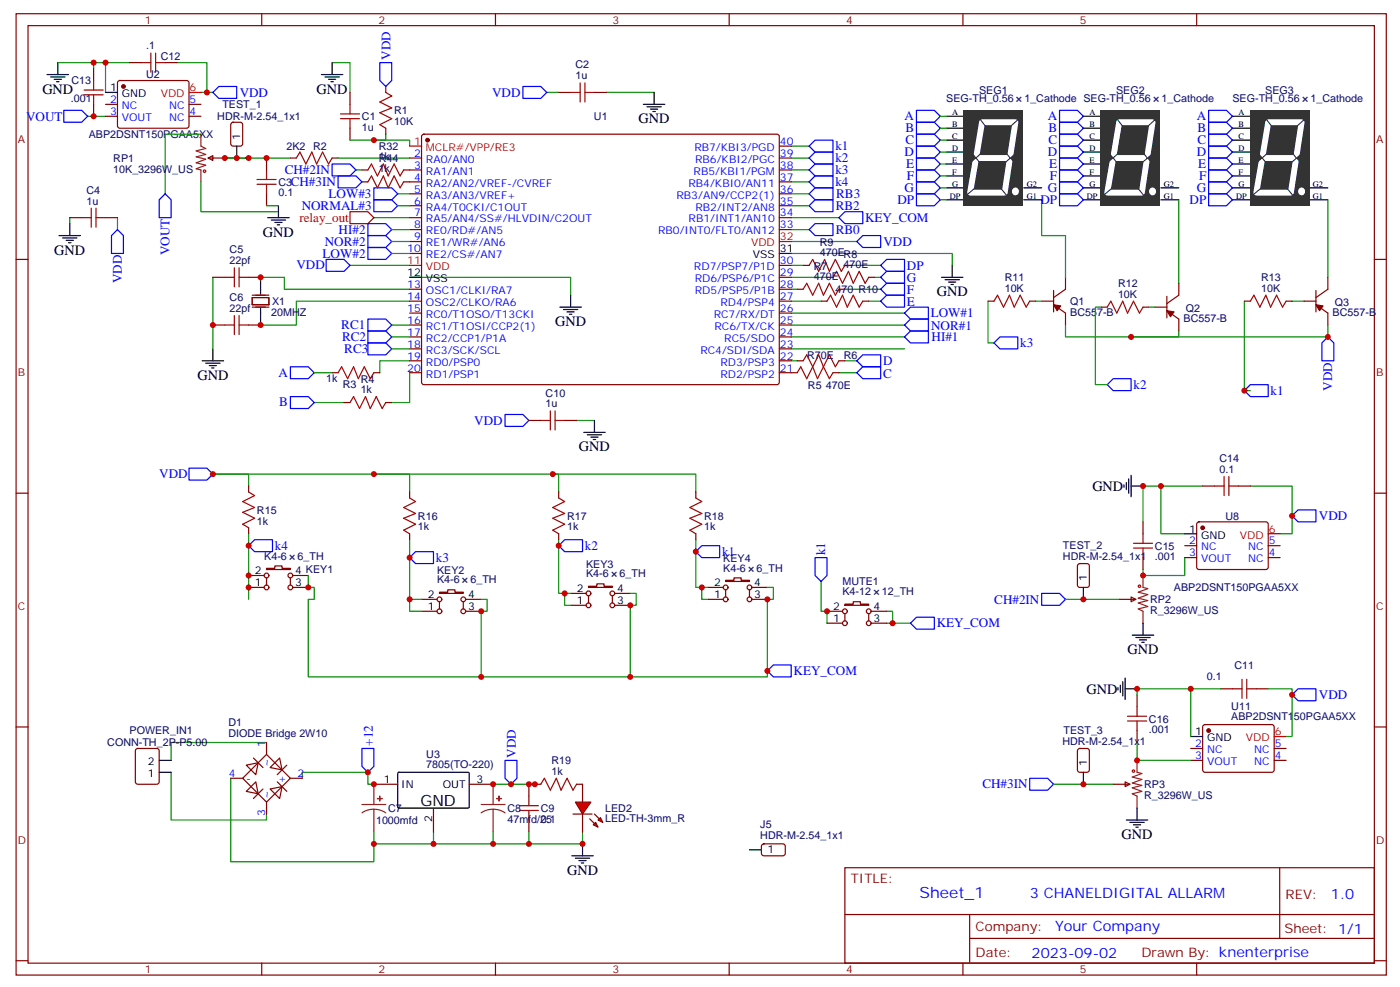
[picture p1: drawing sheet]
<svg xmlns="http://www.w3.org/2000/svg" width="414mm" height="292mm" viewBox="0 0 414 292" stroke-linecap="round" stroke-linejoin="round" font-family="sans-serif">
<g fill="none" stroke="#870000" stroke-width=".35">
<path d="M4.8 4.1h405.3v284.3h-405.3zM8.3 7.6h398.3v277.3h-398.3zM38.3 18.5h3.5M48.9 18.5h3.5M77.4 4.1v3.5M146.6 4.1v3.5M215.7 4.1v3.5M284.9 4.1v3.5M354 4.1v3.5M27.7 20.3v3.5M27.7 30.9v3.5M31.2 30.9h3.5"/>
<path d="M31.2 34.4h3.5M35 24l.5-.2 20 .1 .4 .6-.1 13-.6 .4h-20l-.5-.7v-12.7zM55.9 30.9h3.5M55.9 34.4h3.5M68.5 36.4l.5-.2h2.1l.6 .4 .1 5.9-.5 .7h-2.3l-.7-.4v-5.9zM4.8 76.7h3.5M406.6 76.7h3.5M308.2 89.1h3.5M311.7 90.1l3.5 2.5v3.5M311.7 85.9v6.4M315.2 82v3.5l-3.5 2.5M341.7 90.8h3.5"/>
<path d="M345.2 91.9l3.5 2.5v3.5M345.2 87.7v6.3M348.7 83.8v3.5l-3.5 2.5M385.8 89.1h3.5M389.3 90.1l3.5 2.5v3.5M389.3 85.9v6.4M392.8 82v3.5l-3.5 2.5M156.5 124.4h3.5M167 124.4h3.6M4.8 145.9h3.5M338.1 154.3v3.6M354.2 154.5l.5-.2 20 .1 .5 .6-.1 13-.6 .5-20.1-.1-.4-.7v-12.7z"/>
<path d="M355.8 143.8h3.5M366.4 143.8h3.5M406.6 145.9h3.5M73.6 173.7h4.5M73.6 170.2h4.5M78.8 168.1h2.5v-.7h2.1v.7h2.5v.4h-7.1zM78.8 170.9v2.1M85.9 170.9v2.1M86.6 173.7h4.6M86.6 170.2h4.6M124.7 177.3h4.6M130 175.2h2.5v-.8h2.1v.8h2.5v.3h-7.1z"/>
<path d="M130 178v2.1M137.1 178v2.1M137.8 177.3h4.5M168.8 179h4.6M168.8 175.5h4.6M174.1 173.4h2.5v-.7h2.1v.7h2.5v.3h-7.1zM174.1 176.2v2.1M181.2 176.2v2.1M181.9 179h4.5M181.9 175.5h4.5M209.4 177.3h4.6M209.4 173.7h4.6"/>
<path d="M214.7 171.6h2.4v-.7h2.2v.7h2.4v.4h-7zM214.7 174.4v2.2M221.7 174.4v2.2M222.4 177.3h4.6M222.4 173.7h4.6M249.9 178.7h2.5v-.7h2.1v.7h2.5v.3h-7.1zM319 166.9l.4-.2h2.2l.6 .4 .1 5.9-.5 .7h-2.4l-.6-.4-.1-5.9zM338.1 164.9v3.6M350.5 161.4h3.5M350.5 164.9h3.5M375.2 161.4h3.5M375.2 164.9h3.5"/>
<path d="M124.7 180.8h4.6M137.8 180.8h4.5M244.7 184.3h4.5M244.7 180.8h4.5M249.9 181.5v2.1M257 181.5v2.1M257.7 184.3h4.6M257.7 180.8h4.6M4.8 215h3.5M406.6 215h3.5M319 221.6l.4-.2h2.2l.6 .4 .1 5.9-.5 .7h-2.4l-.6-.4-.1-5.9zM225.5 249.8l.5-.2h5.9l.4 .7-.1 2.4-.6 .4h-5.9l-.5-.7v-2.1z"/>
<path d="M249.9 256.6h156.7v28.3h-156.7zM378.6 256.7v20.8M250 270.5h156.4M286.9 277.5h119.5M286.9 270.5v14.1M4.8 284.2h3.5M77.4 284.9v3.5M146.6 284.9v3.5M215.7 284.9v3.5M284.9 284.9v3.5M354 284.9v3.5M406.6 284.2h3.5"/>
<circle cx="78.8" cy="173.7" r=".71"/>
<circle cx="78.8" cy="170.2" r=".71"/>
<circle cx="85.9" cy="170.2" r=".71"/>
<circle cx="85.9" cy="173.7" r=".71"/>
<circle cx="130" cy="177.3" r=".71"/>
<circle cx="137.1" cy="177.3" r=".71"/>
<circle cx="174.1" cy="175.5" r=".71"/>
<circle cx="174.1" cy="179" r=".71"/>
<circle cx="181.2" cy="175.5" r=".71"/>
<circle cx="181.2" cy="179" r=".71"/>
<circle cx="214.7" cy="177.3" r=".71"/>
<circle cx="214.7" cy="173.7" r=".71"/>
<circle cx="221.7" cy="173.7" r=".71"/>
<circle cx="221.7" cy="177.3" r=".71"/>
<circle cx="130" cy="180.8" r=".71"/>
<circle cx="137.1" cy="180.8" r=".71"/>
<circle cx="249.9" cy="180.8" r=".71"/>
<circle cx="249.9" cy="184.3" r=".71"/>
<circle cx="257" cy="180.8" r=".71"/>
<circle cx="257" cy="184.3" r=".71"/>
</g>
<g fill="none" stroke="#008700" stroke-width=".35">
<path d="M17.1 18.5h14.1v8.8M27.7 18.5v1.8M31.2 18.5h7.1M52.4 18.5h8.8v8.8M98.2 18.5h5.3v8.8M25.9 34.4h5.3M59.4 27.3h3.6M59.4 53.8v8.8h23M66.5 46.7h7.1M100 46.7h21.2M110.6 64.4h10.6M234.1 67.9h5.3"/>
<path d="M234.1 99.7h33.5M234.1 96.1h33.5M234.1 92.6h33.5M258.8 82h1.7M306.4 89.1h1.8M121.2 110.2v8.9h-5.3M234.1 103.2h33.5M170.6 124.4h5.3M343.4 143.8v14.1h7.1M355.8 143.8h-17.7v10.5M369.9 143.8h12.3v14.1h-3.5M242.9 172v8.8h1.8v3.5"/>
<path d="M350.5 164.9v5.3h-12.4v-1.7M262.3 180.8h1.8v3.5M262.3 184.3h7M156.5 232h1.7M172.3 246.1v3.5h-15.8"/>
</g>
<path d="M103.5 62.6h5.3l1.8 1.8-1.8 1.7h-5.3z" fill="none" stroke="#900" stroke-width=".35"/>
<g fill="none" stroke="#00f" stroke-width=".35">
<path d="M294 101.4l1.8-1.7h5.3v3.5h-5.3zM327.6 113.8l1.7-1.8h5.3v3.5h-5.3zM368.1 115.5l1.8-1.7h5.3v3.5h-5.3zM149.4 122.6h5.3l1.8 1.8-1.8 1.7h-5.3zM73.6 161.4l1.7-1.8h5.3v3.6h-5.3zM121.2 164.9l1.7-1.7h5.3v3.5h-5.3zM165.3 161.4l1.7-1.8h5.3v3.6h-5.3zM205.8 163.2l1.8-1.8h5.3v3.5h-5.3zM241.1 164.9h3.6v5.3l-1.8 1.8-1.8-1.8zM308.2 175.5h5.2l1.8 1.8-1.8 1.7h-5.2zM269.3 184.3l1.8-1.7h5.3v3.5h-5.3zM107.1 221.4h3.5v5.3l-1.8 1.7-1.7-1.7z"/>
<path d="M149.4 224.9h3.5v5.3l-1.7 1.8-1.8-1.8z"/>
</g>
<g fill="none" stroke="#a10000" stroke-width=".35">
<path d="M41.8 18.5h2.8M44.6 15.7v5.6M46 15.7v5.6M46 18.5h2.9M24.9 26.6h5.6M24.9 28h5.6M27.7 23.8v2.8M27.7 28v2.9M160 124.4h2.8M162.8 121.5v5.7M164.2 121.5v5.7M164.2 124.4h2.8"/>
<path d="M338.1 157.9v2.8M359.3 143.8h2.8M362.1 140.9v5.7M363.5 143.8h2.9M363.5 140.9v5.7M335.3 162.1h5.7M335.3 160.7h5.7M338.1 162.1v2.8"/>
</g>
<g fill="#870000" stroke="#870000" stroke-width=".35">
<path d="M389.3 90.1l2.1 .4-1.1 1.4z"/>
<path d="M345.2 91.9l2.1 .4-1 1.4z"/>
<path d="M311.7 90.1l2.1 .4-1.1 1.4z"/>
<circle cx="355.8" cy="156.1" r=".53"/>
<circle cx="36.5" cy="25.6" r=".53"/>
</g>
<g fill="none" stroke="#000" stroke-width=".35">
<path d="M31.2 27.3h3.5M70 43.2v3.5M172.7 127.9h6.3M173.7 128.6h4.3M174.8 129.3h2.1M175.5 130h.7M175.9 124.4v3.5M350.5 157.9h3.5M320.5 173.7v3.6M320.5 228.4v3.6M169.2 253.1h6.3M170.2 253.8h4.2"/>
<path d="M171.3 254.5h2.1M172 255.2h.7M172.3 249.6v3.5M221.7 251.4h3.5"/>
</g>
<path d="M55.9 27.3h3.5M375.2 157.9h3.5" fill="none" stroke="#f00" stroke-width=".35"/>
<g fill="#f00" stroke="#870000" stroke-width=".35">
<path d="M170.2 237.2h4.6l-2.5 3.6z"/>
<path d="M169.5 240.8h5.7z"/>
</g>
<g fill="#870000" stroke="#870000" stroke-width=".35">
<path d="M175.9 240.8l1.4 1.4z"/>
<path d="M174.4 242.2l1.5 1.4z"/>
</g>
<g fill="#f00" stroke="#870000" stroke-width=".35">
<path d="M176.9 242.5l.7-.7 .7 1.4z"/>
<path d="M176.2 243.2l.7 1.5-1.4-.8z"/>
</g>
<g fill="none" stroke="#870000" stroke-width=".35">
<path d="M20.6 64.4h3.6M31.2 64.4h3.5M63 96.1h3.5M63 82h3.5M73.6 96.1h3.5M73.6 82h3.5M74.6 88h5v2.1h-5zM74.6 87.3h5M74.6 90.8h5M242.9 89.1h1.8M255.2 89.1h1.8M292.3 89.1h1.7"/>
<path d="M304.6 89.1h1.8M325.8 90.8h1.8M338.1 90.8h1.8M368.1 89.1h1.8M380.5 89.1h1.7M73.6 143.8v1.7M73.6 156.1v1.8M121.2 145.5v1.8M121.2 157.9v1.7M165.3 145.5v1.8M165.3 157.9v1.7M205.8 145.5v1.8"/>
<path d="M205.8 157.9v1.7M78.8 219.6v3.5M40.3 221.6l.4-.2h5.7l.6 .4 .1 9.4-.5 .7-5.9 .1-.6-.5-.1-9.4zM68.3 230.2h3.5M71.8 230.2l7-7.1 7.1 7.1-7.1 7zM72.8 226.3l3.6-.7-.7 3.5zM75 224.2l2.8 2.8M75.7 231.2l.7 3.6-3.6-.7zM77.8 233.4l-2.8 2.8M78.8 237.2v3.6M79.9 233.4l3.5-.7-.7 3.5zM82 231.2l2.8 2.9"/>
<path d="M82.7 224.2l.7 3.5-3.5-.7zM84.8 226.3l-2.8 2.8M85.9 230.2h3.5M110.6 232h7.1M128.2 239v7.1M138.8 232h7.1M156.5 232v3.5M158.2 232h1.8M170.6 232h1.7v5.2M156.5 242.5v3.6M172.3 240.8v5.3"/>
</g>
<g fill="none" stroke="#a10000" stroke-width=".35">
<path d="M24.2 64.4h2.8M27 61.6v5.6M28.4 61.6v5.6M28.4 64.4h2.8M69.3 79.2v5.6M70.7 79.2v5.6M66.5 96.1h2.8M66.5 82h2.8M69.3 93.3v5.7M70.7 96.1h2.9M70.7 93.3v5.7M70.7 82h2.9"/>
<path d="M244.7 89.1l1-1.8 1.8 3.5 1.7-3.5 1.4 3.5 1.8-3.5 1.8 3.5 1-1.7M294 89.1l1.1-1.8 1.8 3.5 1.7-3.5 1.4 3.5 1.8-3.5 1.8 3.5 1-1.7M327.6 90.8l1-1.7 1.8 3.5 1.7-3.5 1.5 3.5 1.7-3.5 1.8 3.5 1-1.8M369.9 89.1l1-1.8 1.8 3.5 1.8-3.5 1.4 3.5 1.7-3.5 1.8 3.5 1.1-1.7M73.6 145.5l1.7 1.1-3.5 1.7 3.5 1.8-3.5 1.4 3.5 1.8-3.5 1.7 1.8 1.1M121.2 147.3l1.7 1-3.5 1.8 3.5 1.8-3.5 1.4 3.5 1.7-3.5 1.8 1.8 1.1M165.3 147.3l1.7 1-3.5 1.8 3.5 1.8-3.5 1.4 3.5 1.7-3.5 1.8 1.8 1.1M205.8 147.3l1.8 1-3.5 1.8 3.5 1.8-3.5 1.4 3.5 1.7-3.5 1.8 1.7 1.1M153.6 239.7h5.7M153.6 238.3h5.7M156.5 235.5v2.8M156.5 239.7v2.8"/>
<path d="M160 232l1-1.8 1.8 3.5 1.8-3.5 1.4 3.5 1.7-3.5 1.8 3.5 1.1-1.7"/>
</g>
<g fill="none" stroke="#008700" stroke-width=".35">
<path d="M234.1 53.8h5.3M234.1 50.3h5.3M234.1 46.7h5.3M234.1 43.2h5.3M308.2 59.1v10.6h7v12.3M348.7 59.1v24.7M392.8 59.1v22.9M20.6 64.4v1.7M34.7 64.4v3.5M103.5 78.5h17.7M234.1 75h47.6v3.5M234.1 64.4h14.1"/>
<path d="M234.1 71.4h19.4M251.7 78.5h8.8M63 82v21.2M77.1 82h7v3.5h37.1M121.2 89.1h-33.5v7h-10.6M121.2 82h47.6v5.3M234.1 89.1h8.8M249.9 85.5h10.6M257 89.1h3.5M292.3 89.1v12.3h1.7M315.2 96.1v3.6h33.5v-1.8M325.8 90.8h-1.8v23h3.6"/>
<path d="M339.9 90.8h1.8M368.1 89.1v26.4h1.8M382.2 89.1h3.6M392.8 96.1v3.6h-58.2M93 119.1h8.8M248.2 110.2h5.3M249.9 106.7h3.6M73.6 143.8v-3.6h-10.6h58.2v5.3M73.6 157.9v19.4M110.6 140.2h54.7v5.3M121.2 159.6v17.7h3.5M163.5 140.2h42.3v5.3"/>
<path d="M165.3 159.6v15.9h3.5M205.8 159.6v14.1h3.6M91.2 170.2v3.5h1.8v3.6h-1.8v22.9h51.1v-19.4h1.8v-3.5h-1.8M121.2 177.3v3.5h3.5M167 175.5v3.5h1.8M186.4 175.5h1.8v3.5h-1.8v21.2h-44.1M207.6 173.7v3.6h1.8M227 173.7h1.8v3.6h-1.8v22.9h-40.6M78.8 219.6h-28.2v5.3M50.6 228.4v14.1h28.2v-1.7M68.3 230.2v24.7h42.3v-5.3M89.4 230.2v-1.8h19.4v3.6h1.8"/>
<path d="M145.9 232h12.3M110.6 246.1v3.5h17.6v-3.5M145.9 246.1v3.5h-17.7M156.5 246.1v3.5h-10.6"/>
</g>
<g fill="none" stroke="#000" stroke-width=".35">
<path d="M364.6 34.4h5.3M364.6 37.9h5.3M364.6 41.5h5.3M364.6 45h5.3M364.6 48.5h5.3M364.6 52h5.3M364.6 55.6h5.3M364.6 59.1h5.3M387.5 55.6h5.3M387.5 59.1h5.3M17.5 69.7h6.3M18.5 70.4h4.3"/>
<path d="M19.6 71.1h2.1M20.3 71.8h.7M20.6 66.1v3.6M281.7 78.5v3.5M77.1 82v5M77.1 91.2v4.9M165.6 90.8h6.4M166.7 91.5h4.2M167.7 92.3h2.2M168.5 93h.7M168.8 87.3v3.5M278.5 82h6.4"/>
<path d="M279.6 82.7h4.2M280.6 83.4h2.2M281.3 84.1h.7M59.8 106.7h6.3M60.9 107.4h4.2M61.9 108.1h2.1M62.6 108.8h.7M63 103.2v3.5M47.1 228.4h3.5M47.1 224.9h3.5M117.7 228.6l.3-.2 20.6 .1 .2 .3v10l-.3 .2h-20.7l-.1-.3z"/>
</g>
<path d="M107.1 237.9h7M110.6 239.4l-1.9 .2-1.6 .8M110.6 239.4l1.8 .2 1.7 .8M110.6 232v5.9M110.6 239.4v6.7M142.3 237.9h7.1M145.9 239.4l-1.9 .2-1.7 .8M145.9 239.4l1.8 .2 1.7 .8M145.9 232v5.9M145.9 239.4v6.7" fill="none" stroke="#8c2424" stroke-width=".35"/>
<g fill="#8c2424" stroke="#8c2424" stroke-width=".35">
<path d="M146.9 236.2h1.4z"/>
<path d="M147.6 235.5v1.4z"/>
<path d="M111.7 236.2h1.4z"/>
<path d="M112.3 235.5l.1 1.4z"/>
</g>
<g fill="none" stroke="#00f" stroke-width=".35">
<path d="M239.4 53.8l1.7-1.8h5.3v3.6h-5.3zM239.4 50.3l1.7-1.8h5.3v3.5h-5.3zM239.4 46.7l1.7-1.7h5.3v3.5h-5.3zM239.4 43.2l1.7-1.7h5.3v3.5h-5.3zM34.7 67.9l1.8 1.8v5.3h-3.5v-5.3zM96.5 76.7h5.3l1.7 1.8-1.7 1.8h-5.3zM248.2 64.4l1.7-1.8h5.3v3.5h-5.3zM253.5 71.4l1.7-1.7h5.3v3.5h-5.3zM260.5 78.5l1.8-1.8h5.3v3.6h-5.3zM260.5 82l1.8-1.7h5.3v3.5h-5.3zM260.5 85.5l1.8-1.7h5.3v3.5h-5.3zM260.5 89.1l1.8-1.8h5.3v3.5h-5.3z"/>
<path d="M392.8 99.7l1.8 1.7v5.3h-3.5v-5.3zM85.9 117.3h5.3l1.8 1.8-1.8 1.7h-5.3zM85.9 108.5h5.3l1.8 1.7-1.8 1.8h-5.3zM253.5 106.7l1.7-1.7h5.3v3.5h-5.3zM253.5 110.2l1.7-1.7h5.3v3.5h-5.3zM55.9 138.5h5.3l1.8 1.7-1.8 1.8h-5.3zM228.8 196.7h5.3v3.5h-5.3l-1.8-1.8z"/>
</g>
<path d="M369.7 32.7h17.6v28.2h-17.6z" fill="#333"/>
<path d="M373.4 46.7l-1.7 10.3h10.2l3.2-20.8h-9.9l-1.8 10.5h9.9" fill="none" stroke="#fff" stroke-width="1.8"/>
<path d="M374.5 35.1l9 11.7-13.3 11.2M386.1 35.1l-12.7 11.6 9.5 11.7" fill="none" stroke="#333" stroke-width=".32"/>
<path d="M372.4 45.2l1.2 1.5-1.7 1.5zM383.4 46.7l1.1 1.3 .4-2.6z" fill="#333"/>
<circle cx="385" cy="56.6" r="1.11" fill="#fff"/>
<path d="M357.5 32.6h5.3l1.8 1.8-1.8 1.8h-5.3zM357.5 36.2h5.3l1.8 1.7-1.8 1.8h-5.3zM357.5 39.7h5.3l1.8 1.8-1.8 1.7h-5.3zM357.5 43.2h5.3l1.8 1.8-1.8 1.7h-5.3zM357.5 46.7h5.3l1.8 1.8-1.8 1.8h-5.3zM357.5 50.3h5.3l1.8 1.7-1.8 1.8h-5.3zM357.5 53.8h5.3l1.8 1.8-1.8 1.7h-5.3zM357.5 57.3h5.3l1.8 1.8-1.8 1.8h-5.3z" fill="none" stroke="#00f" stroke-width=".35"/>
<path d="M320.5 34.4h5.3M320.5 37.9h5.3M320.5 41.5h5.3M320.5 45h5.3M320.5 48.5h5.3M320.5 52h5.3M320.5 55.6h5.3M320.5 59.1h5.3M343.4 55.6h5.3M343.4 59.1h5.3" fill="none" stroke="#000" stroke-width=".35"/>
<path d="M325.6 32.7h17.6v28.2h-17.6z" fill="#333"/>
<path d="M329.3 46.7l-1.7 10.3h10.2l3.2-20.8h-9.9l-1.8 10.5h9.9" fill="none" stroke="#fff" stroke-width="1.8"/>
<path d="M330.4 35.1l9 11.7-13.3 11.2M342 35.1l-12.7 11.6 9.5 11.7" fill="none" stroke="#333" stroke-width=".32"/>
<path d="M328.3 45.2l1.2 1.5-1.7 1.5zM339.3 46.7l1.1 1.3 .4-2.6z" fill="#333"/>
<circle cx="340.9" cy="56.6" r="1.11" fill="#fff"/>
<g fill="none" stroke="#00f" stroke-width=".35">
<path d="M271.1 39.7h5.3l1.8 1.8-1.8 1.7h-5.3zM271.1 36.2h5.3l1.8 1.7-1.8 1.8h-5.3zM271.1 32.6h5.3l1.8 1.8-1.8 1.8h-5.3zM313.4 32.6h5.3l1.8 1.8-1.8 1.8h-5.3zM313.4 36.2h5.3l1.8 1.7-1.8 1.8h-5.3zM313.4 39.7h5.3l1.8 1.8-1.8 1.7h-5.3zM271.1 57.3h5.3l1.8 1.8-1.8 1.8h-5.3zM271.1 53.8h5.3l1.8 1.8-1.8 1.7h-5.3zM271.1 50.3h5.3l1.8 1.7-1.8 1.8h-5.3zM271.1 46.7h5.3l1.8 1.8-1.8 1.8h-5.3zM271.1 43.2h5.3l1.8 1.8-1.8 1.7h-5.3zM313.4 43.2h5.3l1.8 1.8-1.8 1.7h-5.3z"/>
<path d="M313.4 46.7h5.3l1.8 1.8-1.8 1.8h-5.3zM313.4 50.3h5.3l1.8 1.7-1.8 1.8h-5.3zM313.4 53.8h5.3l1.8 1.8-1.8 1.7h-5.3zM313.4 57.3h5.3l1.8 1.8-1.8 1.8h-5.3z"/>
</g>
<path d="M234.1 78.5h3.5M234.1 85.5h1.7M234.1 82h10.6M121.2 106.7h-8.8v3.5M234.1 106.7h1.7" fill="none" stroke="#008700" stroke-width=".35"/>
<path d="M239.4 78.5l1-1.8 1.8 3.6 1.7-3.6 1.5 3.6 1.7-3.6 1.8 3.6 1-1.8M237.6 85.5l1.1-1.7 1.7 3.5 1.8-3.5 1.4 3.5 1.8-3.5 1.7 3.5 1.1-1.8M246.4 82l1.1-1.7 1.7 3.5 1.8-3.5 1.4 3.5 1.8-3.5 1.7 3.5 1.1-1.8M100 110.2l1.1-1.7 1.7 3.5 1.8-3.5 1.4 3.5 1.8-3.5 1.7 3.5 1.1-1.8M103.5 119.1l1.1-1.8 1.8 3.5 1.7-3.5 1.4 3.5 1.8-3.5 1.8 3.5 1-1.7M235.8 110.2l1.1-1.7 1.8 3.5 3.5-7 1.4 3.5 1.8 3.5 1-1.8M237.6 106.7l1.1-1.7 1.7 3.5 1.4 3.5 3.6-7 1.7 3.5 1.1-1.8" fill="none" stroke="#a10000" stroke-width=".35"/>
<g fill="none" stroke="#870000" stroke-width=".35">
<path d="M237.6 78.5h1.8M249.9 78.5h1.8M235.8 85.5h1.8M244.7 82h1.7M248.2 85.5h1.7M257 82h1.8M98.2 110.2h1.8M101.8 119.1h1.7M110.6 110.2h1.8M114.1 119.1h1.8M234.1 110.2h1.7M235.8 106.7h1.8"/>
<path d="M246.4 110.2h1.8M248.2 106.7h1.7"/>
</g>
<path d="M279.9 34.4h5.3M279.9 37.9h5.3M279.9 41.5h5.3M279.9 45h5.3M279.9 48.5h5.3M279.9 52h5.3M279.9 55.6h5.3M279.9 59.1h5.3M302.9 55.6h5.3M302.9 59.1h5.3" fill="none" stroke="#000" stroke-width=".35"/>
<path d="M285 32.7h17.7v28.2h-17.7z" fill="#333"/>
<path d="M288.7 46.7l-1.7 10.3h10.2l3.2-20.8h-9.9l-1.8 10.5h9.9" fill="none" stroke="#fff" stroke-width="1.8"/>
<path d="M289.8 35.1l9.1 11.7-13.3 11.2M301.4 35.1l-12.7 11.6 9.6 11.7" fill="none" stroke="#333" stroke-width=".32"/>
<path d="M287.7 45.2l1.2 1.5-1.7 1.5zM298.7 46.7l1.1 1.3 .4-2.6z" fill="#333"/>
<circle cx="300.3" cy="56.6" r="1.11" fill="#fff"/>
<g fill="none" stroke="#000" stroke-width=".35">
<path d="M17.1 18.5v3.5M98.2 18.5v3.5M13.9 22h6.4M15 22.8h4.2M16.1 23.5h2.1M16.8 24.2h.7M95.1 22h6.3M96.1 22.8h4.3M97.2 23.5h2.1M97.9 24.2h.7M190.3 30.9h6.4M191.4 31.6h4.2"/>
<path d="M192.4 32.3h2.2M193.1 33h.8M193.5 27.3v3.6M79.2 64.4h6.3M80.3 65.1h4.2M81.3 65.8h2.1M82 66.5h.7M82.4 60.9v3.5M230.5 75h3.6M121.2 82h3.5M332.5 143.4v.7M333.2 142.7v2.1"/>
<path d="M333.9 141.6v4.3M334.6 143.8h3.5M334.6 140.6v6.3M335 187.9h6.3M336 188.6h4.3M337.1 189.3h2.1M337.8 190h.7M338.1 184.3v3.6M330.7 203.4v.7M331.4 202.7v2.1M332.1 201.6v4.2M332.8 203.7h3.6"/>
<path d="M332.8 200.6v6.3M352.2 217.8h3.6M336.4 239v3.5M333.2 242.5h6.3M334.3 243.2h4.2M335.3 243.9h2.1M336 244.7h.7"/>
</g>
<g fill="none" stroke="#a10000" stroke-width=".35">
<path d="M100.7 35.1h5.7M100.7 33.7h5.7M103.5 30.9v2.8M103.5 35.1v2.8M114.1 27.3l1.8 1.1-3.5 1.8 3.5 1.7-3.5 1.4 3.5 1.8-3.5 1.8 1.7 1M168.8 27.3h2.8M171.6 24.5v5.7M173 27.3h2.9M173 24.5v5.7M76 54.5h5.7M76 53.1h5.7M78.8 50.3v2.8"/>
<path d="M78.8 54.5v2.8M87.7 46.7l1-1.7 1.8 3.5 1.8-3.5 1.4 3.5 1.7-3.5 1.8 3.5 1-1.8M108.8 50.3l1.1-1.8 1.8 3.5 1.7-3.5 1.4 3.5 1.8-3.5 1.8 3.5 1-1.7M108.8 53.8l1.1-1.8 1.8 3.6 1.7-3.6 1.4 3.6 1.8-3.6 1.8 3.6 1-1.8M333.6 213.3h5.6M333.6 211.8h5.6M336.4 209v2.8M336.4 213.3v2.8M364.6 203.7h2.8M367.4 200.9v5.7M368.8 203.7h2.9M368.8 200.9v5.7"/>
<circle cx="60.5" cy="50.6" r=".35"/>
<circle cx="337.1" cy="173.4" r=".35"/>
<circle cx="335.3" cy="228.1" r=".35"/>
</g>
<g fill="none" stroke="#870000" stroke-width=".35">
<path d="M103.5 27.3v3.6M103.5 37.9v3.6M114.1 25.6v1.7M114.1 37.9v1.8M124.9 39.9l.5-.2h104.4l.5 .2 .2 .5v72.9l-.7 .5-104.7-.1-.4-.6v-72.7zM165.3 27.3h3.5M175.9 27.3h3.5M61.6 46.7l1.4-.7v1.4zM61.6 46.7h4.9M78.8 46.7v3.6M78.8 57.3v3.6M85.9 46.7h1.8"/>
<path d="M98.2 46.7h1.8M107.1 50.3h1.7M107.1 53.8h1.7M119.4 50.3h5.3M119.4 53.8h5.3M121.2 46.7h3.5M121.2 57.3h3.5M230.5 46.7h3.6M230.5 43.2h3.6M230.5 50.3h3.6M230.5 53.8h3.6M230.5 57.3h3.6"/>
<path d="M121.2 60.9h3.5M121.2 64.4h3.5M121.2 67.9h3.5M121.2 75h3.5M121.2 71.4h3.5M230.5 60.9h3.6M230.5 64.4h3.6M230.5 67.9h3.6M230.5 78.5h3.6M121.2 85.5h3.5M121.2 89.1h3.5M121.2 92.6h3.5"/>
<path d="M121.2 96.1h3.5M121.2 99.7h3.5M230.5 82h3.6M230.5 85.5h3.6M230.5 89.1h3.6M230.5 92.6h3.6M230.5 96.1h3.6M230.5 99.7h3.6M121.2 103.2h3.5M121.2 106.7h3.5M121.2 110.2h3.5M230.5 103.2h3.6"/>
<path d="M230.5 106.7h3.6M230.5 110.2h3.6M331.1 177.3h4.9M334.6 176.6l1.4 .7-1.4 .7zM336.4 205.5v3.5M336.4 216.1v3.5M356 214.5l.5-.2 20 .1 .4 .6v13l-.7 .4h-20l-.4-.7v-12.7zM361.1 203.7h3.5M371.7 203.7h3.5M329.3 232h5M332.8 231.2l1.5 .8-1.5 .7zM352.2 221.4h3.6"/>
<path d="M352.2 224.9h3.6M376.9 221.4h3.6M376.9 224.9h3.6"/>
</g>
<g fill="none" stroke="#008700" stroke-width=".35">
<path d="M59.4 39.7h-10.5v17.6M114.1 39.7v1.8h-3.5M161.7 27.3h3.6M179.4 27.3h14.1M278.2 34.4h1.7M278.2 37.9h1.7M66.5 46.7h19.4M103.5 41.5h17.7v1.7M105.3 50.3h1.8M117.7 57.3h3.5M234.1 57.3h5.3M278.2 41.5h1.7"/>
<path d="M278.2 45h1.7M278.2 48.5h1.7M278.2 52h1.7M278.2 55.6h1.7M278.2 59.1h1.7M78.8 60.9h3.6M115.9 67.9h5.3M115.9 71.4h5.3M115.9 75h5.3M117.7 60.9h3.5M234.1 60.9h5.3M115.9 99.7h5.3"/>
<path d="M115.9 96.1h5.3M93 110.2h5.2M115.9 103.2h5.3M315.2 177.3h15.9M336.4 219.6v5.3h15.8M352.2 203.7h-15.8v1.8M361.1 203.7h-8.9v14.1M375.2 203.7h7v14.1h-1.7M311.7 232h17.6"/>
</g>
<g fill="none" stroke="#00f" stroke-width=".35">
<path d="M112.4 18.5h3.5v5.3l-1.8 1.8-1.7-1.8zM18.9 32.6h5.3l1.7 1.8-1.7 1.8h-5.3zM63 27.3l1.7-1.7h5.3v3.5h-5.3zM154.7 25.6h5.3l1.7 1.7-1.7 1.8h-5.3zM48.9 57.3l1.7 1.8v5.3h-3.5v-5.3zM98.2 48.5h5.3l1.8 1.8-1.8 1.7h-5.3zM100 52h5.3l1.8 1.8-1.8 1.8h-5.3zM110.6 55.6h5.3l1.8 1.7-1.8 1.8h-5.3zM110.6 59.1h5.3l1.8 1.8-1.8 1.7h-5.3zM239.4 57.3l1.7-1.7h5.3v3.5h-5.3zM108.8 66.1h5.3l1.8 1.8-1.8 1.8h-5.3zM108.8 69.7h5.3l1.8 1.7-1.8 1.8h-5.3z"/>
<path d="M108.8 73.2h5.3l1.8 1.8-1.8 1.7h-5.3zM239.4 60.9l1.7-1.8h5.3v3.5h-5.3zM239.4 67.9l1.7-1.8h5.3v3.6h-5.3zM108.8 97.9h5.3l1.8 1.8-1.8 1.7h-5.3zM108.8 94.4h5.3l1.8 1.7-1.8 1.8h-5.3zM267.6 96.1l1.7-1.7h5.3v3.5h-5.3zM269.3 97.9h5.3v3.5h-5.3l-1.7-1.7zM269.3 90.8h5.3v3.6h-5.3l-1.7-1.8zM108.8 101.4h5.3l1.8 1.8-1.8 1.8h-5.3zM382.2 152.6l1.8-1.8h5.3v3.5h-5.3zM382.2 205.5l1.8-1.8h5.3v3.6h-5.3zM304.6 230.2h5.3l1.8 1.8-1.8 1.7h-5.3z"/>
</g>
<path d="M59.4 39.7v3.5l1.5 .7-2.9 .7 2.9 1.1-2.9 .7 2.9 .7-2.9 1.1 2.9 .7-2.9 1 1.4 .4v3.5M338.1 170.2v3.5l1.4 .4-2.8 1.1 2.8 .7-2.8 1 2.8 .7-2.8 .7 2.8 1.1-2.8 .7 1.4 .7v3.5M336.4 224.9v3.5l1.4 .4-2.8 1 2.8 .7-2.8 1.1 2.8 .7-2.8 .7 2.8 1.1-2.8 .7 1.4 .7v3.5" fill="none" stroke="#8c2424" stroke-width=".35"/>
<path d="M121.2 43.2h3.5M121.2 78.5h3.5M230.5 71.4h3.6M376.9 217.8h3.6" fill="none" stroke="#f00" stroke-width=".35"/>
<g fill="#870000" stroke="#870000" stroke-width=".35">
<circle cx="126.5" cy="41.5" r=".53"/>
<circle cx="357.5" cy="216.1" r=".53"/>
</g>
<g fill="#c00">
<circle cx="244.7" cy="180.8" r=".88"/>
<circle cx="264.1" cy="184.3" r=".88"/>
<circle cx="343.4" cy="143.8" r=".88"/>
<circle cx="66.5" cy="46.7" r=".88"/>
<circle cx="108.8" cy="228.4" r=".88"/>
<circle cx="145.9" cy="232" r=".88"/>
<circle cx="110.6" cy="232" r=".88"/>
<circle cx="73.6" cy="46.7" r=".88"/>
<circle cx="70" cy="46.7" r=".88"/>
<circle cx="61.2" cy="27.3" r=".88"/>
<circle cx="31.2" cy="18.5" r=".88"/>
<circle cx="27.7" cy="18.5" r=".88"/>
<circle cx="27.7" cy="34.4" r=".88"/>
<circle cx="91.2" cy="173.7" r=".88"/>
<circle cx="172.3" cy="249.6" r=".88"/>
<circle cx="227" cy="177.3" r=".88"/>
<circle cx="186.4" cy="179" r=".88"/>
<circle cx="142.3" cy="180.8" r=".88"/>
<circle cx="73.6" cy="170.2" r=".88"/>
<circle cx="73.6" cy="173.7" r=".88"/>
<circle cx="73.6" cy="161.4" r=".88"/>
<circle cx="121.2" cy="164.9" r=".88"/>
<circle cx="165.3" cy="161.4" r=".88"/>
<circle cx="205.8" cy="163.2" r=".88"/>
<circle cx="368.1" cy="115.5" r=".88"/>
<circle cx="110.6" cy="41.5" r=".88"/>
<circle cx="151.2" cy="232" r=".88"/>
<circle cx="158.2" cy="232" r=".88"/>
<circle cx="156.5" cy="249.6" r=".88"/>
<circle cx="156.5" cy="232" r=".88"/>
<circle cx="110.6" cy="249.6" r=".88"/>
<circle cx="145.9" cy="249.6" r=".88"/>
<circle cx="128.2" cy="249.6" r=".88"/>
<circle cx="63" cy="96.1" r=".88"/>
<circle cx="77.1" cy="96.1" r=".88"/>
<circle cx="77.1" cy="82" r=".88"/>
<circle cx="392.8" cy="99.7" r=".88"/>
<circle cx="63" cy="140.2" r=".88"/>
<circle cx="227" cy="198.4" r=".88"/>
<circle cx="163.5" cy="140.2" r=".88"/>
<circle cx="110.6" cy="140.2" r=".88"/>
<circle cx="207.6" cy="173.7" r=".88"/>
<circle cx="167" cy="175.5" r=".88"/>
<circle cx="121.2" cy="177.3" r=".88"/>
<circle cx="186.4" cy="200.2" r=".88"/>
<circle cx="142.3" cy="200.2" r=".88"/>
<circle cx="334.6" cy="99.7" r=".88"/>
<circle cx="352.2" cy="203.7" r=".88"/>
<circle cx="336.4" cy="224.9" r=".88"/>
<circle cx="338.1" cy="170.2" r=".88"/>
<circle cx="78.8" cy="46.7" r=".88"/>
<circle cx="382.2" cy="152.6" r=".88"/>
<circle cx="382.2" cy="205.5" r=".88"/>
<circle cx="338.1" cy="143.8" r=".88"/>
<circle cx="336.4" cy="203.7" r=".88"/>
<circle cx="320.5" cy="177.3" r=".88"/>
<circle cx="320.5" cy="232" r=".88"/>
</g>
<text font-size="4.6" x="124.4" y="238.3">GND</text>
<text font-size="4.6" fill="#00f" x="272" y="265.7">Sheet_1</text>
<g font-size="4.2">
<text x="12.5" y="27.7">GND</text>
<text x="93.7" y="27.7">GND</text>
<text x="188.9" y="36.5">GND</text>
<text x="77.8" y="70">GND</text>
<text x="16.1" y="75.3">GND</text>
<text x="277.1" y="87.7">GND</text>
<text x="164.2" y="96.5">GND</text>
<text x="58.4" y="112.4">GND</text>
<text x="171.3" y="133.5">GND</text>
<text x="323.1" y="145.2">GND</text>
<text x="333.6" y="193.5">GND</text>
<text x="321.4" y="205.2">GND</text>
<text x="331.8" y="248.2">GND</text>
<text x="167.7" y="258.8">GND</text>
</g>
<g font-size="4.2" fill="#00f">
<text x="304.6" y="265.5">3 CHANELDIGITAL ALLARM</text>
<text x="393.7" y="265.9">1.0</text>
<text x="312.1" y="275.5">Your Company</text>
<text x="305.2" y="283.3">2023-09-02</text>
</g>
<g font-size="3.9" fill="#00f">
<text x="115.5" y="17.7" transform="rotate(-90 115.5 17.7)">VDD</text>
<text x="70.9" y="28.6">VDD</text>
<text x="145.6" y="28.6">VDD</text>
<text x="7.7" y="35.7">VOUT</text>
<text x="267.6" y="35.6">A</text>
<text x="309.9" y="35.6">A</text>
<text x="354" y="35.6">A</text>
<text x="267.8" y="39.1">B</text>
<text x="310.2" y="39.1">B</text>
<text x="354.3" y="39.1">B</text>
<text x="247.1" y="48">k2</text>
<text x="247.1" y="44.5">k1</text>
<text x="267.6" y="46.1">D</text>
<text x="267.8" y="42.6">C</text>
<text x="309.9" y="46.1">D</text>
<text x="310.2" y="42.6">C</text>
<text x="354" y="46.1">D</text>
<text x="354.3" y="42.6">C</text>
<text x="84.2" y="51.5">CH#2IN</text>
<text x="247.1" y="51.5">k3</text>
<text x="268" y="49.7">E</text>
<text x="268.3" y="53.2">F</text>
<text x="310.4" y="49.7">E</text>
<text x="310.6" y="53.2">F</text>
<text x="354.5" y="49.7">E</text>
<text x="354.7" y="53.2">F</text>
<text x="86" y="55.1">CH#3IN</text>
<text x="97.2" y="58.5">LOW#3</text>
<text x="247.1" y="55.1">k4</text>
<text x="247.4" y="58.6">RB3</text>
<text x="267.6" y="56.7">G</text>
<text x="309.9" y="56.7">G</text>
<text x="354" y="56.7">G</text>
<text x="89.2" y="62.1">NORMAL#3</text>
<text x="247.2" y="62.2">RB2</text>
<text x="255.9" y="65.6">KEY_COM</text>
<text x="265.5" y="60.3">DP</text>
<text x="307.8" y="60.3">DP</text>
<text x="351.9" y="60.3">DP</text>
<text x="100.2" y="69.2">HI#2</text>
<text x="247.2" y="69.2">RB0</text>
<text x="50.1" y="75.5" transform="rotate(-90 50.1 75.5)">VOUT</text>
<text x="95.4" y="76.2">LOW#2</text>
<text x="96.1" y="72.7">NOR#2</text>
<text x="261.3" y="72.8">VDD</text>
<text x="36" y="83.8" transform="rotate(-90 36 83.8)">VDD</text>
<text x="87.7" y="79.6">VDD</text>
<text x="268.3" y="83.5">G</text>
<text x="268.3" y="79.9">DP</text>
<text x="268.3" y="86.9">F</text>
<text x="268.3" y="90.4">E</text>
<text x="275.3" y="93.8">LOW#1</text>
<text x="101" y="97.4">RC1</text>
<text x="101.2" y="100.9">RC2</text>
<text x="275.5" y="97.5">NOR#1</text>
<text x="275.6" y="100.9">HI#1</text>
<text x="101.9" y="104.5">RC3</text>
<text x="301.8" y="102.7">k3</text>
<text x="82.4" y="111.4">A</text>
<text x="261.2" y="108">D</text>
<text x="261.2" y="111.7">C</text>
<text x="335.3" y="115">k2</text>
<text x="375.9" y="116.8">k1</text>
<text x="394.1" y="115.6" transform="rotate(-90 394.1 115.6)">VDD</text>
<text x="82.6" y="120.2">B</text>
<text x="140.3" y="125.6">VDD</text>
<text x="47.1" y="141.3">VDD</text>
<text x="390.2" y="153.8">VDD</text>
<text x="81.3" y="162.6">k4</text>
<text x="128.9" y="166.2">k3</text>
<text x="173" y="162.6">k2</text>
<text x="213.6" y="164.4">k1</text>
<text x="244.1" y="164.2" transform="rotate(-90 244.1 164.2)">k1</text>
<text x="294.1" y="178.5">CH#2IN</text>
<text x="277.1" y="185.6">KEY_COM</text>
<text x="234.8" y="199.7">KEY_COM</text>
<text x="390.2" y="206.7">VDD</text>
<text x="110.3" y="220.5" transform="rotate(-90 110.3 220.5)">+12</text>
<text x="152.6" y="224.1" transform="rotate(-90 152.6 224.1)">VDD</text>
<text x="290.6" y="233.2">CH#3IN</text>
</g>
<text font-size="3.9" fill="#c00" x="88.6" y="65.5">relay_out</text>
<g font-size="3.9" fill="#800">
<text x="251.7" y="261.2">TITLE:</text>
<text x="380.3" y="265.9">REV:</text>
<text x="288.6" y="275.4">Company:</text>
<text x="380" y="276">Sheet: 1/1</text>
<text x="288.6" y="283.1">Date:</text>
<text x="337.7" y="283.2">Drawn By: knenterprise</text>
</g>
<g font-size="3.2" fill="#800">
<text x="42.9" y="7.1">1</text>
<text x="112" y="7.1">2</text>
<text x="181.2" y="7.1">3</text>
<text x="250.3" y="7.1">4</text>
<text x="319.4" y="7.1">5</text>
<text x="5.3" y="42.2">A</text>
<text x="407.1" y="42.2">A</text>
<text x="5.3" y="111.3">B</text>
<text x="407.1" y="111.3">B</text>
<text x="5.3" y="180.4">C</text>
<text x="407.1" y="180.4">C</text>
<text x="5.3" y="249.6">D</text>
<text x="407.1" y="249.6">D</text>
<text x="42.9" y="287.9">1</text>
<text x="112" y="287.9">2</text>
<text x="181.2" y="287.9">3</text>
<text x="250.3" y="287.9">4</text>
<text x="319.4" y="287.9">5</text>
</g>
<g font-size="3.2" fill="#000080">
<text x="43.2" y="14.6">.1</text>
<text x="47.6" y="17.9">C12</text>
<text x="43.2" y="23.2">U2</text>
<text x="170.2" y="23.5">1u</text>
<text x="170.2" y="20.2">C2</text>
<text x="21.1" y="25">C13</text>
<text x="289.6" y="27.7">SEG1</text>
<text x="330.2" y="27.7">SEG2</text>
<text x="374.3" y="27.7">SEG3</text>
<text x="21" y="30.2">.001</text>
<text x="64.3" y="35.6">HDR-M-2.54_1x1</text>
<text x="65.8" y="32">TEST_1</text>
<text x="107.1" y="35.6">C1</text>
<text x="116.6" y="33.8">R1</text>
<text x="175.7" y="35.4">U1</text>
<text x="279.9" y="30.2">SEG-TH_0.56</text>
<text x="303" y="30.2">1_Cathode SEG-TH_0.56</text>
<text x="343.6" y="30.2">1_Cathode</text>
<text x="364.6" y="30.2">SEG-TH_0.56</text>
<text x="387.7" y="30.2">1_Cathode</text>
<text x="26.3" y="40.9">ABP2DSNT150PGAA5XX</text>
<text x="107.1" y="38.7">1u</text>
<text x="116.6" y="36.9">10K</text>
<text x="33.5" y="47.9">RP1</text>
<text x="84.7" y="44.4">2K2</text>
<text x="92.6" y="44.4">R2</text>
<text x="112" y="47.4">1k</text>
<text x="112" y="44.3">R32</text>
<text x="112" y="47.8">R44</text>
<text x="33.5" y="51">10K_3296W_US</text>
<text x="112" y="51">1k</text>
<text x="25.6" y="57.3">C4</text>
<text x="82.4" y="58.1">0.1</text>
<text x="82.4" y="55">C3</text>
<text x="25.6" y="60.5">1u</text>
<text x="67.9" y="75">C5</text>
<text x="242.5" y="75.7">470ER8</text>
<text x="242.5" y="72.7">R9</text>
<text x="67.9" y="78.1">22pf</text>
<text x="240.8" y="82.7">470E</text>
<text x="240.8" y="79.8">R7</text>
<text x="249.6" y="79.2">470E</text>
<text x="297.2" y="83.1">R11</text>
<text x="373.1" y="83.1">R13</text>
<text x="67.9" y="89.1">C6</text>
<text x="247.2" y="86.7">470 R10</text>
<text x="297.2" y="86.3">10K</text>
<text x="330.7" y="88">10K</text>
<text x="330.7" y="84.8">R12</text>
<text x="373.1" y="86.3">10K</text>
<text x="67.9" y="92.3">22pf</text>
<text x="80.3" y="93.4">20MHZ</text>
<text x="80.5" y="90.2">X1</text>
<text x="316.6" y="93.4">BC557-B</text>
<text x="316.6" y="90.2">Q1</text>
<text x="350.1" y="95.3">BC557-B</text>
<text x="350.8" y="92.1">Q2</text>
<text x="394.2" y="93.5">BC557-B</text>
<text x="394.9" y="90.4">Q3</text>
<text x="238.8" y="106.1">R70E</text>
<text x="249.6" y="106.1">R6</text>
<text x="96.5" y="113.1">1k</text>
<text x="106.7" y="113.3">R4</text>
<text x="101.4" y="114.9">R3</text>
<text x="106.7" y="116.2">1k</text>
<text x="161.4" y="117.3">C10</text>
<text x="239" y="114.9">R5</text>
<text x="244.3" y="114.9">470E</text>
<text x="161.4" y="120.5">1u</text>
<text x="360.7" y="136.7">C14</text>
<text x="360.7" y="139.9">0.1</text>
<text x="76" y="155.2">1k</text>
<text x="76" y="151.9">R15</text>
<text x="123.6" y="153.7">R16</text>
<text x="167.7" y="153.7">R17</text>
<text x="208.3" y="153.7">R18</text>
<text x="362.5" y="153.7">U8</text>
<text x="123.6" y="156.9">1k</text>
<text x="167.7" y="156.9">1k</text>
<text x="208.3" y="156.9">1k</text>
<text x="78.2" y="165.5">K4-6</text>
<text x="88" y="165.5">6_TH</text>
<text x="173.4" y="167.9">KEY3</text>
<text x="214" y="166.1">KEY4</text>
<text x="314.5" y="165.6">HDR-M-2.54_1x1</text>
<text x="314.5" y="162.3">TEST_2</text>
<text x="341.7" y="165.7">.001</text>
<text x="341.7" y="162.5">C15</text>
<text x="129.3" y="172.6">K4-6</text>
<text x="129.3" y="169.6">KEY2</text>
<text x="139.2" y="172.6">6_TH</text>
<text x="173.4" y="170.8">K4-6</text>
<text x="183.3" y="170.8">6_TH</text>
<text x="214" y="169">K4-6</text>
<text x="223.8" y="169">6_TH</text>
<text x="249.2" y="173.2">MUTE1</text>
<text x="249.2" y="176.1">K4-12</text>
<text x="260.9" y="176.1">12_TH</text>
<text x="340.3" y="178.4">RP2</text>
<text x="347.3" y="174.9">ABP2DSNT150PGAA5XX</text>
<text x="340.3" y="181.6">R_3296W_US</text>
<text x="365.2" y="197.7">C11</text>
<text x="357" y="201.3">0.1</text>
<text x="364.3" y="209.9">U11</text>
<text x="67.6" y="214.7">D1</text>
<text x="339.9" y="213.7">C16</text>
<text x="364.3" y="213.1">ABP2DSNT150PGAA5XX</text>
<text x="31.7" y="220.7">CONN-TH_2P-P5.00</text>
<text x="38.3" y="217.1">POWER_IN1</text>
<text x="67.6" y="217.8">DIODE Bridge 2W10</text>
<text x="314.3" y="220.3">HDR-M-2.54_1x1</text>
<text x="314.6" y="217.1">TEST_3</text>
<text x="339.9" y="216.9">.001</text>
<text x="126.1" y="227.2">7805(TO-220)</text>
<text x="126.1" y="224.3">U3</text>
<text x="163.2" y="226">R19</text>
<text x="163.2" y="229.1">1k</text>
<text x="338.5" y="233.1">RP3</text>
<text x="338.5" y="236.3">R_3296W_US</text>
<text x="111.2" y="243.7">1000mfd</text>
<text x="114.8" y="240.2">C7</text>
<text x="150.1" y="243.3">47mfd/25</text>
<text x="150.1" y="240.2">C8</text>
<text x="160" y="243.4">0.1</text>
<text x="160" y="240.1">C9</text>
<text x="179" y="243.2">LED-TH-3mm_R</text>
<text x="179" y="240.1">LED2</text>
<text x="224.9" y="244.8">J5</text>
<text x="224.9" y="248">HDR-M-2.54_1x1</text>
</g>
<g font-size="3.2">
<text x="32.6" y="27">1</text>
<text x="36.1" y="28.8">GND</text>
<text x="71.1" y="41.5" transform="rotate(-90 71.1 41.5)">1</text>
<text x="222.7" y="76.4">VSS</text>
<text x="230.7" y="74.6">31</text>
<text x="120.5" y="81.7">12</text>
<text x="126" y="83.4">VSS</text>
<text x="351.8" y="157.5">1</text>
<text x="355.3" y="159.3">GND</text>
<text x="75.4" y="173.4">1</text>
<text x="75.4" y="169.9">2</text>
<text x="87.3" y="173.4">3</text>
<text x="87.3" y="169.9">4 KEY1</text>
<text x="211.2" y="173.4">2</text>
<text x="223.1" y="173.4">4</text>
<text x="321.6" y="172" transform="rotate(-90 321.6 172)">1</text>
<text x="126.6" y="176.9">2</text>
<text x="138.5" y="176.9">4</text>
<text x="170.7" y="178.7">1</text>
<text x="170.7" y="175.2">2</text>
<text x="182.6" y="178.7">3</text>
<text x="182.6" y="175.2">4</text>
<text x="211.2" y="176.9">1</text>
<text x="223.1" y="176.9">3</text>
<text x="126.6" y="180.4">1</text>
<text x="138.5" y="180.4">3</text>
<text x="246.5" y="184">1</text>
<text x="246.5" y="180.4">2</text>
<text x="258.4" y="184">3</text>
<text x="258.4" y="180.4">4</text>
<text x="353.6" y="217.5">1</text>
<text x="357.1" y="219.3">GND</text>
<text x="43.8" y="226.3">2</text>
<text x="321.6" y="226.7" transform="rotate(-90 321.6 226.7)">1</text>
<text x="43.8" y="229.8">1</text>
<text x="113.5" y="231.6">1</text>
<text x="118.7" y="233">IN</text>
<text x="131" y="233">OUT</text>
<text x="140.9" y="231.6">3</text>
<text x="127.9" y="243.1" transform="rotate(-90 127.9 243.1)">2</text>
<text x="227" y="252.4">1</text>
</g>
<g font-size="3.2" fill="#f00">
<text x="47.6" y="28.8">VDD</text>
<text x="56.1" y="27">6</text>
<text x="122.5" y="42.9">1</text>
<text x="126" y="44.6">MCLR#/VPP/RE3</text>
<text x="230.7" y="71.1">32</text>
<text x="222.2" y="72.8">VDD</text>
<text x="120.5" y="78.1">11</text>
<text x="126" y="79.9">VDD</text>
<text x="366.8" y="159.3">VDD</text>
<text x="375.4" y="157.5">6</text>
<text x="368.6" y="219.3">VDD</text>
<text x="377.1" y="217.5">6</text>
</g>
<g font-size="3.2" fill="#00f">
<text x="32.6" y="30.5">2</text>
<text x="32.6" y="34">3</text>
<text x="36.1" y="32.3">NC</text>
<text x="36.1" y="35.8">VOUT</text>
<text x="50" y="35.8">NC</text>
<text x="50" y="32.3">NC</text>
<text x="56.1" y="34">4</text>
<text x="56.1" y="30.5">5</text>
<text x="122.5" y="46.4">2</text>
<text x="205.4" y="44.6">RB7/KBI3/PGD</text>
<text x="230.7" y="42.9">40</text>
<text x="230.7" y="46.4">39</text>
<text x="122.5" y="53.4">4</text>
<text x="122.5" y="49.9">3</text>
<text x="126" y="51.7">RA1/AN1</text>
<text x="126" y="48.2">RA0/AN0</text>
<text x="205.2" y="51.7">RB5/KBI1/PGM</text>
<text x="205.6" y="48.2">RB6/KBI2/PGC</text>
<text x="230.7" y="49.9">38</text>
<text x="230.7" y="53.4">37</text>
<text x="122.5" y="57">5</text>
<text x="126" y="58.7">RA3/AN3/VREF+</text>
<text x="126" y="55.2">RA2/AN2/VREF-/CVREF</text>
<text x="200.1" y="58.7">RB3/AN9/CCP2(1)</text>
<text x="203.7" y="55.2">RB4/KBI0/AN11</text>
<text x="230.7" y="57">36</text>
<text x="122.5" y="64">7</text>
<text x="122.5" y="60.5">6</text>
<text x="126" y="65.8">RA5/AN4/SS#/HLVDIN/C2OUT</text>
<text x="126" y="62.3">RA4/T0CKI/C1OUT</text>
<text x="203.7" y="65.8">RB1/INT1/AN10</text>
<text x="205.7" y="62.3">RB2/INT2/AN8</text>
<text x="230.7" y="60.5">35</text>
<text x="230.7" y="64">34</text>
<text x="122.5" y="71.1">9</text>
<text x="122.5" y="67.6">8</text>
<text x="126" y="69.3">RE0/RD#/AN5</text>
<text x="194.7" y="69.3">RB0/INT0/FLT0/AN12</text>
<text x="230.7" y="67.6">33</text>
<text x="120.5" y="74.6">10</text>
<text x="126" y="76.4">RE2/CS#/AN7</text>
<text x="126" y="72.8">RE1/WR#/AN6</text>
<text x="205.3" y="79.9">RD7/PSP7/P1D</text>
<text x="205.5" y="83.4">RD6/PSP6/P1C</text>
<text x="230.7" y="78.1">30</text>
<text x="230.7" y="81.7">29</text>
<text x="120.5" y="88.7">14</text>
<text x="120.5" y="85.2">13</text>
<text x="126" y="87">OSC1/CLKI/RA7</text>
<text x="205.6" y="87">RD5/PSP5/P1B</text>
<text x="230.7" y="85.2">28</text>
<text x="230.7" y="88.7">27</text>
<text x="120.5" y="95.8">16</text>
<text x="120.5" y="92.3">15</text>
<text x="126" y="94">RC0/T1OSO/T13CKI</text>
<text x="126" y="90.5">OSC2/CLKO/RA6</text>
<text x="211.1" y="94">RC7/RX/DT</text>
<text x="213.1" y="90.5">RD4/PSP4</text>
<text x="230.7" y="92.3">26</text>
<text x="230.7" y="95.8">25</text>
<text x="120.5" y="99.3">17</text>
<text x="126" y="101.1">RC2/CCP1/P1A</text>
<text x="126" y="97.5">RC1/T1OSI/CCP2(1)</text>
<text x="211.4" y="97.5">RC6/TX/CK</text>
<text x="214.2" y="101.1">RC5/SDO</text>
<text x="230.7" y="99.3">24</text>
<text x="120.5" y="106.4">19</text>
<text x="120.5" y="102.8">18</text>
<text x="126" y="104.6">RC3/SCK/SCL</text>
<text x="207.2" y="104.6">RC4/SDI/SDA</text>
<text x="230.7" y="102.8">23</text>
<text x="230.7" y="106.4">22</text>
<text x="120.5" y="109.9">20</text>
<text x="126" y="111.7">RD1/PSP1</text>
<text x="126" y="108.1">RD0/PSP0</text>
<text x="213.1" y="108.1">RD3/PSP3</text>
<text x="213.1" y="111.7">RD2/PSP2</text>
<text x="230.7" y="109.9">21</text>
<text x="351.8" y="161">2</text>
<text x="375.4" y="161">5</text>
<text x="351.8" y="164.6">3</text>
<text x="355.3" y="162.8">NC</text>
<text x="355.3" y="166.3">VOUT</text>
<text x="369.3" y="166.3">NC</text>
<text x="369.3" y="162.8">NC</text>
<text x="375.4" y="164.6">4</text>
<text x="78.5" y="221" transform="rotate(-90 78.5 221)">1</text>
<text x="353.6" y="221">2</text>
<text x="377.1" y="221">5</text>
<text x="79.9" y="226.8" transform="rotate(-90 79.9 226.8)">~</text>
<text x="353.6" y="224.5">3</text>
<text x="357.1" y="222.8">NC</text>
<text x="357.1" y="226.3">VOUT</text>
<text x="371" y="226.3">NC</text>
<text x="371" y="222.8">NC</text>
<text x="377.1" y="224.5">4</text>
<text x="67.7" y="229.8">4</text>
<text x="72.8" y="231.2">-</text>
<text x="82.2" y="231.2">+</text>
<text x="88" y="229.8">2</text>
<text x="79.9" y="236.2" transform="rotate(-90 79.9 236.2)">~</text>
<text x="78.5" y="241.4" transform="rotate(-90 78.5 241.4)">3</text>
</g>
<g font-size="2.5">
<text x="281.7" y="34">A</text>
<text x="322.3" y="34">A</text>
<text x="366.4" y="34">A</text>
<text x="281.7" y="37.6">B</text>
<text x="281.7" y="41.1">C</text>
<text x="322.3" y="37.6">B</text>
<text x="322.3" y="41.1">C</text>
<text x="366.4" y="37.6">B</text>
<text x="366.4" y="41.1">C</text>
<text x="281.7" y="44.6">D</text>
<text x="322.3" y="44.6">D</text>
<text x="366.4" y="44.6">D</text>
<text x="281.7" y="48.2">E</text>
<text x="281.7" y="51.7">F</text>
<text x="322.3" y="48.2">E</text>
<text x="322.3" y="51.7">F</text>
<text x="366.4" y="48.2">E</text>
<text x="366.4" y="51.7">F</text>
<text x="281" y="58.7">DP</text>
<text x="281.7" y="55.2">G</text>
<text x="303.7" y="58.7">G1</text>
<text x="303.7" y="55.2">G2</text>
<text x="321.6" y="58.7">DP</text>
<text x="322.3" y="55.2">G</text>
<text x="344.3" y="58.7">G1</text>
<text x="344.3" y="55.2">G2</text>
<text x="365.7" y="58.7">DP</text>
<text x="366.4" y="55.2">G</text>
<text x="388.4" y="58.7">G1</text>
<text x="388.4" y="55.2">G2</text>
</g>
</svg>
